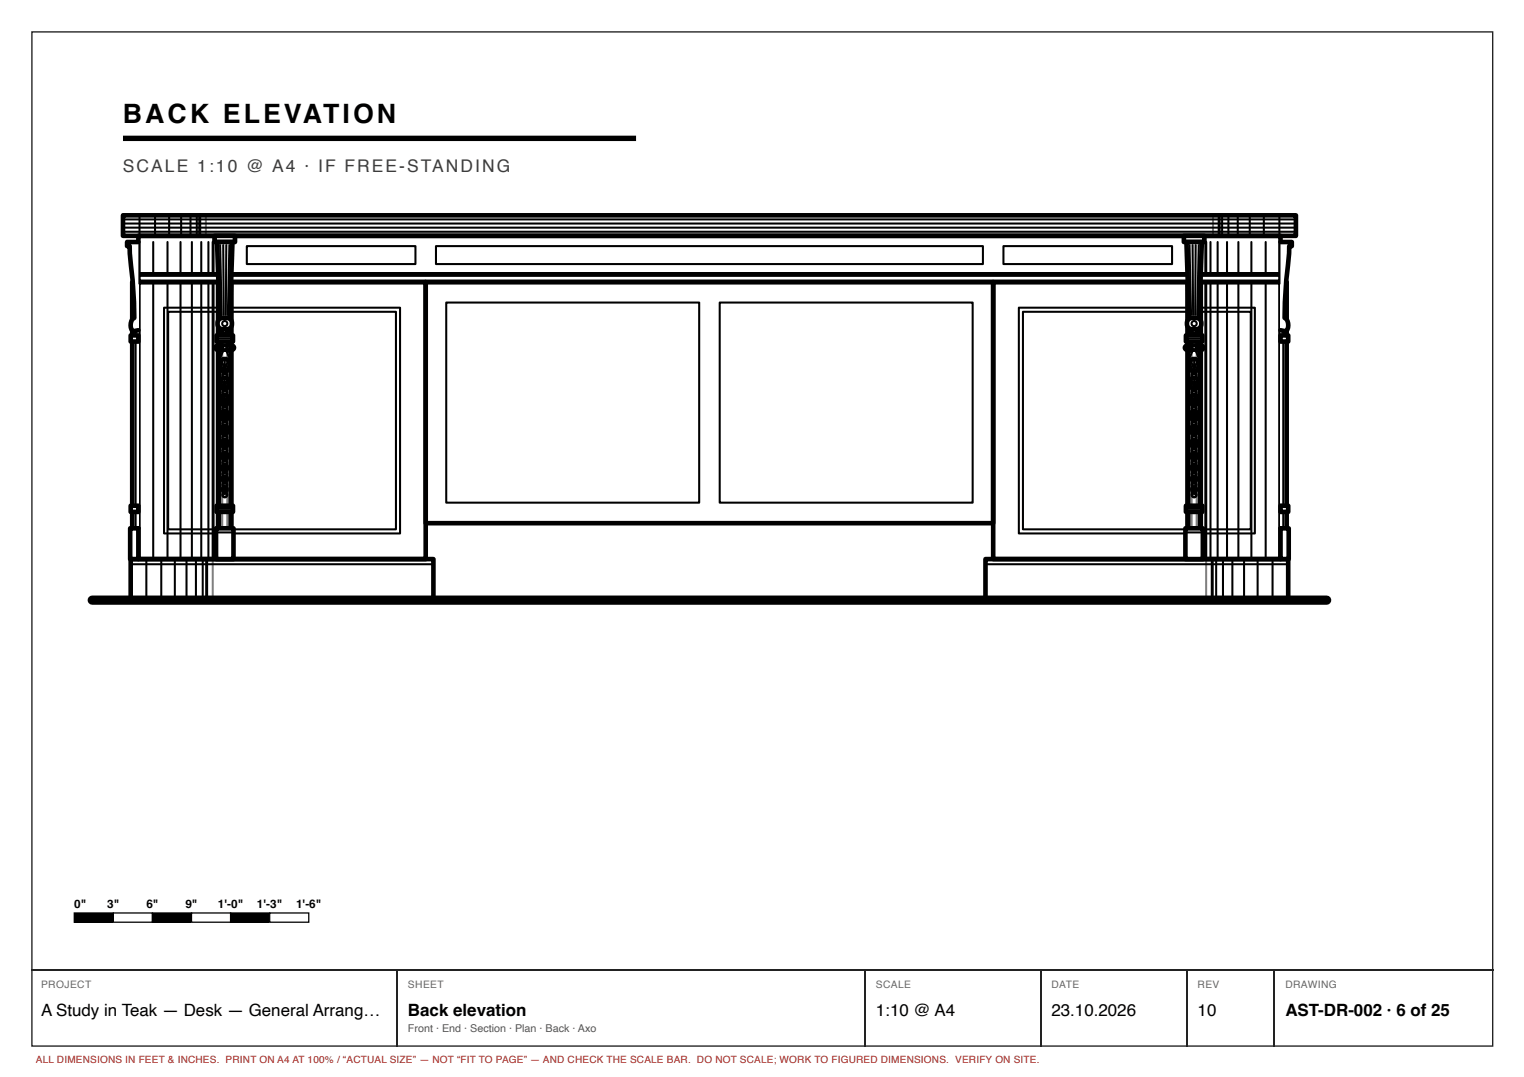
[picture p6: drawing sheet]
<svg xmlns="http://www.w3.org/2000/svg" width="297mm" height="210mm" viewBox="0 0 297 210" stroke-linecap="round" stroke-linejoin="round" font-family="sans-serif">
<path d="M6.2 6.2h284.7v197.7h-284.7z" fill="none" stroke="#222" stroke-width=".26"/>
<path d="M24 27h100" fill="none" stroke="#000" stroke-width="1" stroke-linecap="butt"/>
<path d="M24 42h228.6v4h-228.6zM27 46h222.6v7.5h-222.6zM27 53.5h222.6v1.5h-222.6zM27 55h56v54h-56zM83 55h110.6v47h-110.6zM193.6 55h56v54h-56zM25.5 109h59v8h-59zM192.1 109h59v8h-59z" fill="none" stroke="#000" stroke-width=".9"/>
<g fill="none" stroke="#000" stroke-width=".4">
<path d="M24 42.8h228.6M24 43.6h228.6M24 44.4h228.6M24 45.2h228.6M27.2 42v4M29.9 47.2v6.3M29.9 55v54M30.2 42v4M32 60h46v44h-46zM32.6 47.2v6.3M32.6 55v54M33 42v4"/>
<path d="M35.2 47.2v6.3M35.2 55v54M35.3 42v4M37.1 42v4M37.4 47.2v6.3M37.4 55v54M38.4 42v4M39.2 47.2v6.3M39.2 55v54M40.1 42v4M40.6 47.2v6.3M40.6 55v54"/>
<path d="M42.7 47.2v6.3M42.7 55v54M48.1 48h32.9v3.5h-32.9zM85 48h106.6v3.5h-106.6zM87 59h49.3v39h-49.3zM140.3 59h49.3v39h-49.3zM195.6 48h32.8v3.5h-32.8zM198.6 60h46v44h-46zM236.4 42v4M238.2 42v4M239.4 42v4M241.2 42v4"/>
<path d="M243.6 42v4M246.3 42v4M249.3 42v4M32.8 60.8h44.4v42.4h-44.4zM199.4 60.8h44.4v42.4h-44.4zM25.5 110h59M28.5 109v8M31.4 109v8M34.1 109v8M36.3 109v8M38.2 109v8M39.5 109v8"/>
<path d="M41.5 109v8M192.1 110h59"/>
</g>
<path d="M38.9 42v4M41.5 47.2v6.3M41.5 55v54M237.6 42v4M40.3 109v8" fill="none" stroke="#000" stroke-width=".58"/>
<path d="M42.5 55h2.6v48h-2.6z" fill="#fff"/>
<path d="M42.5 55h2.6v48h-2.6z" fill="none" stroke="#000" stroke-width=".9"/>
<path d="M42.9 55v48M43.3 55v48M44.3 55v48M44.7 55v48" fill="none" stroke="#000" stroke-width=".4"/>
<path d="M42.2 65.4h3.2v1.2h-3.2z" fill="#fff"/>
<path d="M42.2 65.4h3.2v1.2h-3.2z" fill="none" stroke="#000" stroke-width=".9"/>
<path d="M42.2 66h3.2" fill="none" stroke="#000" stroke-width=".4"/>
<path d="M42.2 98.6h3.2v1.2h-3.2z" fill="#fff"/>
<path d="M42.2 67.5a.98 .98 0 0 1 1.6 .4 1.05 1.05 0 0 1-1.8-.1zM44 67.5a.98 .98 0 0 1 1.6 .4 1.05 1.05 0 0 1-1.8-.1zM42.2 98.6h3.2v1.2h-3.2z" fill="none" stroke="#000" stroke-width=".9"/>
<path d="M42.2 99.2h3.2" fill="none" stroke="#000" stroke-width=".4"/>
<circle cx="43.8" cy="67.8" r=".35" fill="#fff"/>
<g fill="none" stroke="#000" stroke-width=".9">
<path d="M43 70.3a.97 .97 0 0 1 1.3-.3 .97 .97 0 0 1 .4 1.2l-.4 1.1-.5 .4a2.1 2.1 0 0 1-.8-2.4zM43.1 74a.88 .88 0 0 1 1.1-.3 .88 .88 0 0 1 .4 1.1l-.4 .9-.4 .4a1.89 1.89 0 0 1-.7-2.1zM43.4 77.1l.4-.1 .4 .1a1.36 1.36 0 0 1-.4 2.1 1.49 1.49 0 0 1-.4-2.1zM43.4 80.2l.4-.1 .4 .1a1.22 1.22 0 0 1-.4 2 1.34 1.34 0 0 1-.4-2zM43.4 85.9l.4-.1 .4 .1a1.08 1.08 0 0 1-.4 1.5 1.08 1.08 0 0 1-.4-1.5zM43.4 83.1h.8a1.1 1.1 0 0 1-.4 1.8 1.21 1.21 0 0 1-.4-1.8zM43.5 88.4l.3-.1 .3 .1a.97 .97 0 0 1-.3 1.4 .97 .97 0 0 1-.3-1.4zM43.5 90.8h.6a.88 .88 0 0 1-.3 1.2 .88 .88 0 0 1-.3-1.2zM43.5 93h.6a.79 .79 0 0 1-.3 1.1 .79 .79 0 0 1-.3-1.1zM43.6 95h.4a.71 .71 0 0 1-.2 1 .71 .71 0 0 1-.2-1z"/>
<circle cx="43.8" cy="73.1" r=".25"/>
<circle cx="43.8" cy="76.5" r=".25"/>
<circle cx="43.8" cy="79.6" r=".25"/>
<circle cx="43.8" cy="67.8" r=".35"/>
<circle cx="43.8" cy="82.6" r=".25"/>
<circle cx="43.8" cy="90.2" r=".25"/>
<circle cx="43.8" cy="96.4" r=".25"/>
<circle cx="43.8" cy="85.3" r=".25"/>
<circle cx="43.8" cy="87.8" r=".25"/>
<circle cx="43.8" cy="92.4" r=".25"/>
<circle cx="43.8" cy="94.5" r=".25"/>
</g>
<g fill="none" stroke="#000" stroke-width=".4">
<path d="M43.3 70.6l.5 1.5M43.3 74.2l.5 1.4M43.4 77.5l.4 1.3M43.6 68.1l-.6 1.5M43.8 70.3v1.8M43.8 73.9v1.7M43.8 77.3v1.5M44 68.1l.6 1.5M44.2 77.5l-.4 1.3M44.3 74.2l-.5 1.4M44.3 70.6l-.5 1.5M43.4 80.6l.4 1.1"/>
<path d="M43.5 83.4l.3 1.1M43.5 86.1l.3 .9M43.5 88.6l.3 .8M43.6 90.9l.2 .8M43.6 93.1l.2 .7M43.6 95.2l.2 .6M43.8 80.4v1.3M43.8 83.3v1.2M43.8 86v1M43.8 88.5v.9M43.8 90.8v.9M43.8 93v.8"/>
<path d="M43.8 95.1v.7M44 95.2l-.2 .6M44 93.1l-.2 .7M44.1 90.9l-.3 .8M44.1 88.6l-.3 .8M44.1 86.1l-.3 .9M44.1 83.4l-.3 1.1M44.2 80.6l-.4 1.1"/>
</g>
<path d="M42.1 103h3.4v6h-3.4z" fill="#fff"/>
<path d="M42.1 103h3.4v6h-3.4z" fill="none" stroke="#000" stroke-width=".9"/>
<path d="M42.1 103.8h3.4" fill="none" stroke="#000" stroke-width=".4"/>
<path d="M41.8 46h4v1.2h-4z" fill="#fff"/>
<path d="M41.8 46h4v1.2h-4z" fill="none" stroke="#000" stroke-width=".9"/>
<path d="M42.3 47.2h3l-.5 14.8h-2z" fill="#fff"/>
<path d="M42.3 47.2h3l-.5 14.8h-2z" fill="none" stroke="#000" stroke-width=".9"/>
<path d="M42.9 47.8l.3 13.6M43.5 47.8l.1 13.6M44.1 47.8l-.1 13.6M44.7 47.8l-.3 13.6" fill="none" stroke="#000" stroke-width=".4"/>
<path d="M42.7 62.3l.5-.3h1a1.1 1.1 0 0 1 1 1.1 1.1 1.1 0 0 1-1 1.1h-.8a1.11 1.11 0 0 1-1-.8 1.11 1.11 0 0 1 .3-1.1z" fill="#fff"/>
<path d="M42.7 62.3l.5-.3h1a1.1 1.1 0 0 1 1 1.1 1.1 1.1 0 0 1-1 1.1h-.8a1.11 1.11 0 0 1-1-.8 1.11 1.11 0 0 1 .3-1.1z" fill="none" stroke="#000" stroke-width=".9"/>
<circle cx="43.8" cy="63.1" r=".5" fill="none" stroke="#000" stroke-width=".4"/>
<circle cx="43.8" cy="64.7" r=".5" fill="#fff"/>
<circle cx="43.8" cy="64.7" r=".5" fill="none" stroke="#000" stroke-width=".9"/>
<path d="M25.8 55h1.2v48h-1.2z" fill="#fff"/>
<path d="M27 55h-1.2v48h1.2" fill="none" stroke="#000" stroke-width=".9"/>
<path d="M26.4 55v48" fill="none" stroke="#000" stroke-width=".4"/>
<path d="M25.5 65.4h1.5v1.2h-1.5z" fill="#fff"/>
<path d="M25.5 65.4h1.5v1.2h-1.5z" fill="none" stroke="#000" stroke-width=".9"/>
<path d="M25.5 98.6h1.5v1.2h-1.5z" fill="#fff"/>
<path d="M25.5 98.6h1.5v1.2h-1.5z" fill="none" stroke="#000" stroke-width=".9"/>
<path d="M25.4 103h1.6v6h-1.6z" fill="#fff"/>
<path d="M25.4 103h1.6v6h-1.6z" fill="none" stroke="#000" stroke-width=".9"/>
<path d="M24.8 47.2h2.2v17.2l-1 .2a1.71 1.71 0 0 1 .2-2.6 134.8 134.8 0 0 0-.9-13.1v-.9h-.5z" fill="#fff"/>
<path d="M27 47.2h-2.2v.8h.5l.2 3.4a81.5 81.5 0 0 1 .7 10.6 1.71 1.71 0 0 0-.2 2.6l1-.2" fill="none" stroke="#000" stroke-width=".9"/>
<g fill="none" stroke="#000" stroke-width=".4">
<path d="M233.8 47.2v6.3M233.8 55v54M235.9 47.2v6.3M235.9 55v54M237.3 47.2v6.3M237.3 55v54M239.1 47.2v6.3M239.1 55v54M241.3 47.2v6.3M241.3 55v54M243.9 47.2v6.3M243.9 55v54"/>
<path d="M246.7 47.2v6.3M246.7 55v54M235.1 109v8M237 109v8M238.3 109v8M240.2 109v8M242.5 109v8M245.1 109v8M248 109v8"/>
</g>
<path d="M235 47.2v6.3M235 55v54M236.3 109v8" fill="none" stroke="#000" stroke-width=".58"/>
<path d="M231.4 55h2.6v48h-2.6z" fill="#fff"/>
<path d="M231.4 55h2.6v48h-2.6z" fill="none" stroke="#000" stroke-width=".9"/>
<path d="M231.8 55v48M232.2 55v48M233.2 55v48M233.6 55v48" fill="none" stroke="#000" stroke-width=".4"/>
<path d="M231.1 65.4h3.2v1.2h-3.2z" fill="#fff"/>
<path d="M231.1 65.4h3.2v1.2h-3.2z" fill="none" stroke="#000" stroke-width=".9"/>
<path d="M231.1 66h3.2" fill="none" stroke="#000" stroke-width=".4"/>
<path d="M231.1 98.6h3.2v1.2h-3.2z" fill="#fff"/>
<path d="M231.1 67.5a.98 .98 0 0 1 1.6 .4 1.05 1.05 0 0 1-1.8-.1zM232.9 67.5a.98 .98 0 0 1 1.6 .4 1.05 1.05 0 0 1-1.8-.1zM231.1 98.6h3.2v1.2h-3.2z" fill="none" stroke="#000" stroke-width=".9"/>
<path d="M231.1 99.2h3.2" fill="none" stroke="#000" stroke-width=".4"/>
<circle cx="232.7" cy="67.8" r=".35" fill="#fff"/>
<g fill="none" stroke="#000" stroke-width=".9">
<path d="M231.9 70.3a.97 .97 0 0 1 1.3-.3 .97 .97 0 0 1 .4 1.2l-.4 1.1-.5 .4a2.1 2.1 0 0 1-.8-2.4zM232 74a.88 .88 0 0 1 1.1-.3 .88 .88 0 0 1 .5 1.1l-.5 .9-.4 .4a1.89 1.89 0 0 1-.7-2.1zM232.3 77.1l.4-.1 .5 .1a1.36 1.36 0 0 1-.5 2.1 1.49 1.49 0 0 1-.4-2.1zM232.3 80.2l.4-.1 .4 .1a1.22 1.22 0 0 1-.4 2 1.34 1.34 0 0 1-.4-2zM232.4 85.9l.3-.1 .4 .1a1.08 1.08 0 0 1-.4 1.5 1.08 1.08 0 0 1-.3-1.5zM232.4 83.1h.7a1.1 1.1 0 0 1-.4 1.8 1.21 1.21 0 0 1-.3-1.8zM232.4 88.4l.3-.1 .4 .1a.97 .97 0 0 1-.4 1.4 .97 .97 0 0 1-.3-1.4zM232.4 90.8h.6a.88 .88 0 0 1-.3 1.2 .88 .88 0 0 1-.3-1.2zM232.5 93h.5a.79 .79 0 0 1-.3 1.1 .79 .79 0 0 1-.2-1.1zM232.5 95h.5a.71 .71 0 0 1-.3 1 .71 .71 0 0 1-.2-1z"/>
<circle cx="232.7" cy="73.1" r=".25"/>
<circle cx="232.7" cy="76.5" r=".25"/>
<circle cx="232.7" cy="79.6" r=".25"/>
<circle cx="232.7" cy="67.8" r=".35"/>
<circle cx="232.7" cy="82.6" r=".25"/>
<circle cx="232.7" cy="90.2" r=".25"/>
<circle cx="232.7" cy="96.4" r=".25"/>
<circle cx="232.7" cy="85.3" r=".25"/>
<circle cx="232.7" cy="92.4" r=".25"/>
<circle cx="232.7" cy="87.8" r=".25"/>
<circle cx="232.7" cy="94.5" r=".25"/>
</g>
<g fill="none" stroke="#000" stroke-width=".4">
<path d="M232.2 70.6l.5 1.5M232.2 74.2l.5 1.4M232.3 77.5l.4 1.3M232.5 68.1l-.6 1.5M232.7 70.3v1.8M232.7 73.9v1.7M232.7 77.3v1.5M232.9 68.1l.6 1.5M233.2 77.5l-.5 1.3M233.2 74.2l-.5 1.4M233.3 70.6l-.6 1.5M232.3 80.6l.4 1.1"/>
<path d="M232.4 83.4l.3 1.1M232.4 86.1l.3 .9M232.4 88.6l.3 .8M232.5 90.9l.2 .8M232.5 93.1l.2 .7M232.5 95.2l.2 .6M232.7 80.4v1.3M232.7 83.3v1.2M232.7 86v1M232.7 88.5v.9M232.7 90.8v.9M232.7 93v.8"/>
<path d="M232.7 95.1v.7M232.9 95.2l-.2 .6M233 93.1l-.3 .7M233 90.9l-.3 .8M233 88.6l-.3 .8M233 86.1l-.3 .9M233.1 83.4l-.4 1.1M233.1 80.6l-.4 1.1"/>
</g>
<path d="M231 103h3.4v6h-3.4z" fill="#fff"/>
<path d="M231 103h3.4v6h-3.4z" fill="none" stroke="#000" stroke-width=".9"/>
<path d="M231 103.8h3.4" fill="none" stroke="#000" stroke-width=".4"/>
<path d="M230.7 46h4v1.2h-4z" fill="#fff"/>
<path d="M230.7 46h4v1.2h-4z" fill="none" stroke="#000" stroke-width=".9"/>
<path d="M231.2 47.2h3l-.5 14.8h-2z" fill="#fff"/>
<path d="M231.2 47.2h3l-.5 14.8h-2z" fill="none" stroke="#000" stroke-width=".9"/>
<path d="M231.8 47.8l.3 13.6M232.4 47.8l.1 13.6M233 47.8l-.1 13.6M233.6 47.8l-.3 13.6" fill="none" stroke="#000" stroke-width=".4"/>
<path d="M231.6 62.3l.5-.3h1a1.1 1.1 0 0 1 1 1.1 1.1 1.1 0 0 1-1 1.1h-.8a1.11 1.11 0 0 1-.9-.8 1.11 1.11 0 0 1 .2-1.1z" fill="#fff"/>
<path d="M231.6 62.3l.5-.3h1a1.1 1.1 0 0 1 1 1.1 1.1 1.1 0 0 1-1 1.1h-.8a1.11 1.11 0 0 1-.9-.8 1.11 1.11 0 0 1 .2-1.1z" fill="none" stroke="#000" stroke-width=".9"/>
<circle cx="232.7" cy="63.1" r=".5" fill="none" stroke="#000" stroke-width=".4"/>
<circle cx="232.7" cy="64.7" r=".5" fill="#fff"/>
<circle cx="232.7" cy="64.7" r=".5" fill="none" stroke="#000" stroke-width=".9"/>
<path d="M249.6 55h1.2v48h-1.2z" fill="#fff"/>
<path d="M249.6 55h1.2v48h-1.2" fill="none" stroke="#000" stroke-width=".9"/>
<path d="M250.1 55v48" fill="none" stroke="#000" stroke-width=".4"/>
<path d="M249.6 65.4h1.5v1.2h-1.5z" fill="#fff"/>
<path d="M249.6 65.4h1.5v1.2h-1.5z" fill="none" stroke="#000" stroke-width=".9"/>
<path d="M249.6 98.6h1.5v1.2h-1.5z" fill="#fff"/>
<path d="M249.6 98.6h1.5v1.2h-1.5z" fill="none" stroke="#000" stroke-width=".9"/>
<path d="M249.6 103h1.6v6h-1.6z" fill="#fff"/>
<path d="M249.6 103h1.6v6h-1.6z" fill="none" stroke="#000" stroke-width=".9"/>
<path d="M249.6 47.2h2.2v.8h-.5l-.3 3.4a81.5 81.5 0 0 0-.6 10.6 1.71 1.71 0 0 1 .2 2.6l-1-.2z" fill="#fff"/>
<path d="M249.6 47.2h2.2v.8h-.5l-.3 3.4a81.5 81.5 0 0 0-.6 10.6 1.71 1.71 0 0 1 .2 2.6l-1-.2" fill="none" stroke="#000" stroke-width=".9"/>
<path d="M18 117h240.6" fill="none" stroke="#000" stroke-width="1.8"/>
<path d="M14.5 177.9h7.6v1.8h-7.6z" fill="#000"/>
<path d="M14.5 177.9h7.6v1.8h-7.6z" fill="none" stroke="#000" stroke-width=".25"/>
<path d="M22.1 177.9h7.6v1.8h-7.6z" fill="#fff"/>
<path d="M22.1 177.9h7.6v1.8h-7.6zM29.7 177.9h7.6v1.8h-7.6z" fill="none" stroke="#000" stroke-width=".25"/>
<path d="M29.7 177.9h7.6v1.8h-7.6z" fill="#000"/>
<path d="M37.3 177.9h7.6v1.8h-7.6z" fill="#fff"/>
<path d="M37.3 177.9h7.6v1.8h-7.6zM44.9 177.9h7.7v1.8h-7.7z" fill="none" stroke="#000" stroke-width=".25"/>
<path d="M44.9 177.9h7.7v1.8h-7.7z" fill="#000"/>
<path d="M52.6 177.9h7.6v1.8h-7.6z" fill="#fff"/>
<path d="M52.6 177.9h7.6v1.8h-7.6z" fill="none" stroke="#000" stroke-width=".25"/>
<path d="M6.1 189h284.9M77.4 189.2v14.8M168.7 189.2v14.8M202.8 189.2v14.8M231.4 189.2v14.8M248.3 189.2v14.8" fill="none" stroke="#222" stroke-width=".26"/>
<text font-size="5.2" x="24" y="24">BACK ELEVATION</text>
<text font-size="3.4" fill="#3d3d3d" x="24" y="33.6">SCALE 1:10 @ A4 · IF FREE-STANDING</text>
<g font-size="3.3">
<text x="8" y="197.9">A Study in Teak — Desk — General Arrang…</text>
<text x="79.5" y="197.9">Back elevation</text>
<text x="170.7" y="197.9">1:10 @ A4</text>
<text x="204.9" y="197.9">23.10.2026</text>
<text x="233.4" y="197.9">10</text>
<text x="250.5" y="197.9">AST-DR-002 · 6 of 25</text>
</g>
<g font-size="2.3">
<text x="14.5" y="176.9">0&quot;</text>
<text x="20.9" y="176.9">3&quot;</text>
<text x="28.5" y="176.9">6&quot;</text>
<text x="36.1" y="176.9">9&quot;</text>
<text x="42.5" y="176.9">1'-0&quot;</text>
<text x="50.1" y="176.9">1'-3&quot;</text>
<text x="57.7" y="176.9">1'-6&quot;</text>
</g>
<text font-size="2.1" fill="#555" x="79.5" y="201.1">Front · End · Section · Plan · Back · Axo</text>
<g font-size="2" fill="#666">
<text x="8" y="192.6">PROJECT</text>
<text x="79.5" y="192.6">SHEET</text>
<text x="170.7" y="192.6">SCALE</text>
<text x="204.9" y="192.6">DATE</text>
<text x="233.4" y="192.6">REV</text>
<text x="250.5" y="192.6">DRAWING</text>
</g>
<text font-size="1.9" fill="#a51d17" x="7" y="207.2">ALL DIMENSIONS IN FEET &amp; INCHES. PRINT ON A4 AT 100% / “ACTUAL SIZE” — NOT “FIT TO PAGE” — AND CHECK THE SCALE BAR. DO NOT SCALE; WORK TO FIGURED DIMENSIONS. VERIFY ON SITE.</text>
</svg>
